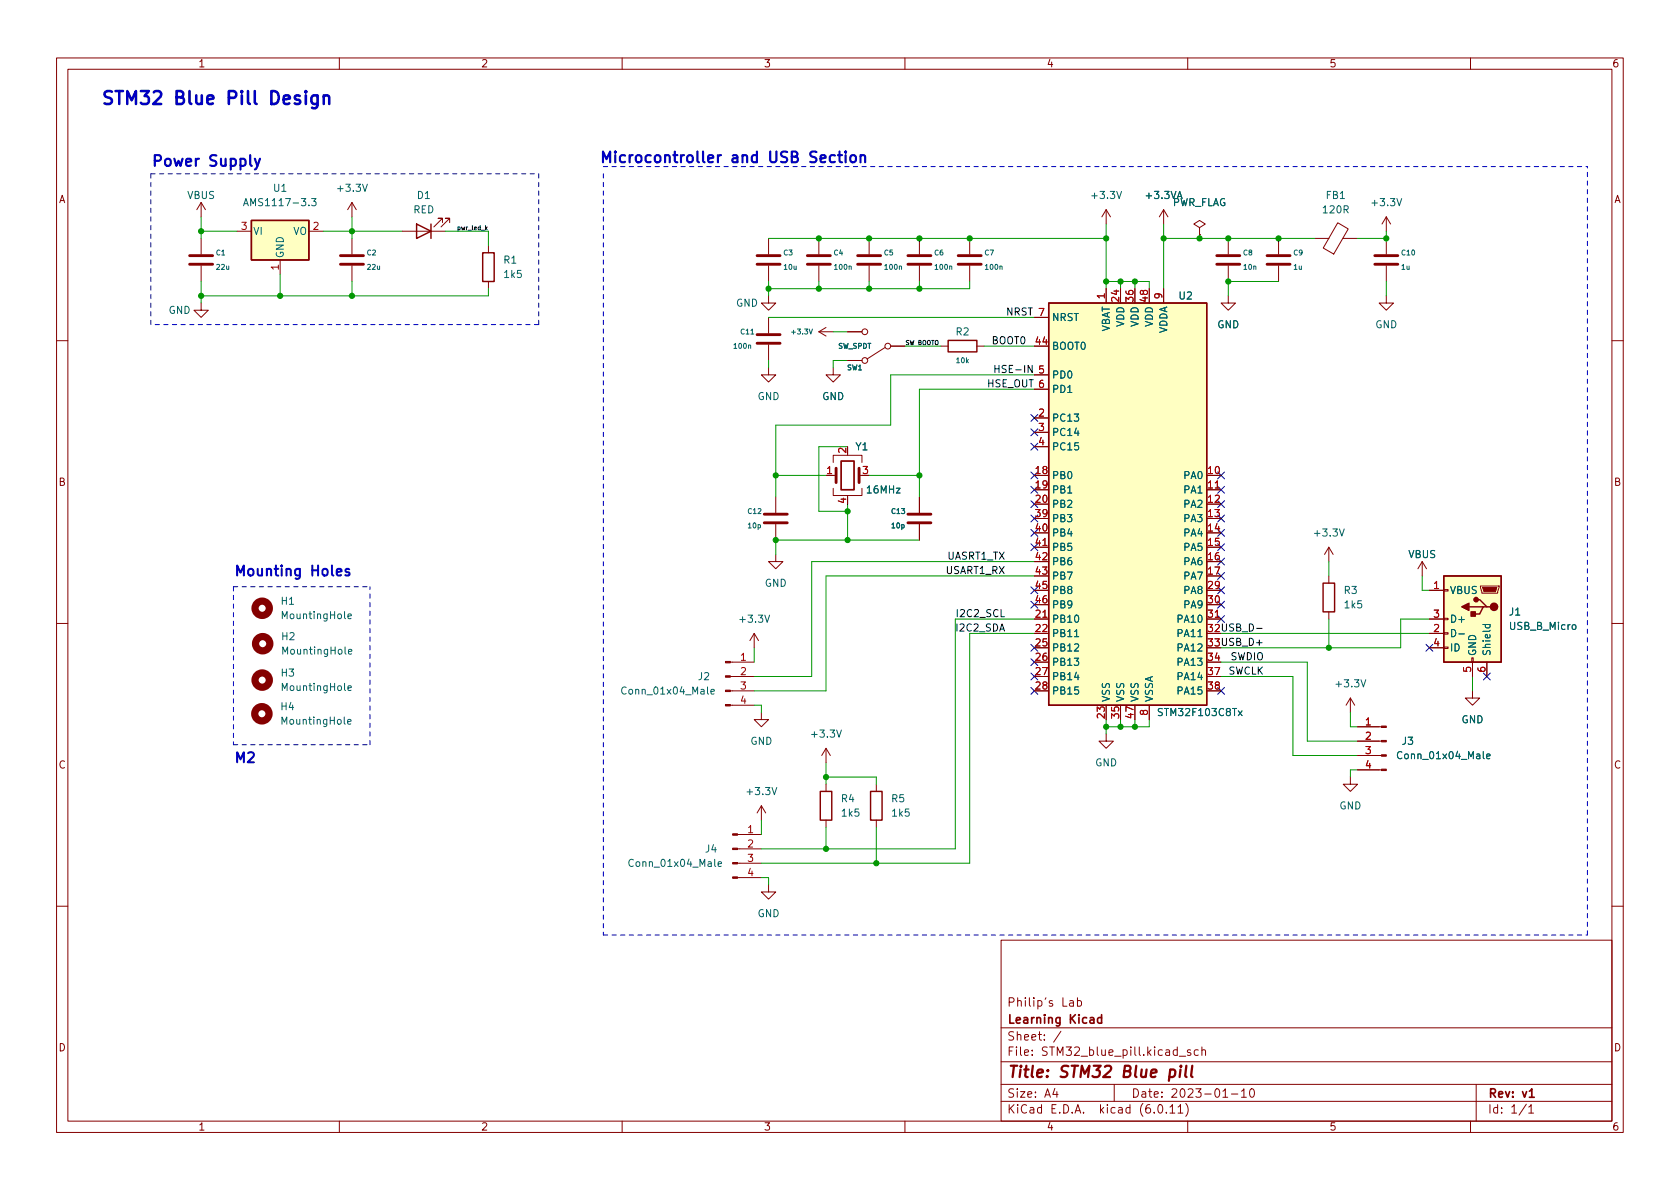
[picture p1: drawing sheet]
<svg xmlns="http://www.w3.org/2000/svg" width="297mm" height="210mm" viewBox="0 0 297 210" stroke-linecap="round" stroke-linejoin="round" font-family="sans-serif">
<g fill="none" stroke="#840000" stroke-width=".18">
<path d="M10 10.2h277v190.1h-277zM12 12.2h273v186.1h-273zM60 10.2v2M110 10.2v2M160 10.2v2M210 10.2v2M260 10.2v2M35.6 35.8l-.8 1.3M35.6 35.8v2.5M35.6 35.8l.7 1.3M62.2 35.8l-.7 1.3M62.2 35.8v2.5"/>
<path d="M62.2 35.8l.8 1.3M78.2 39.4v-.8h-.7h.7l-1.5 1.5M79.5 39.4v-.8h-.8h.8l-1.5 1.5M195.6 37.1l-.8 1.2M195.6 37.1v2.5M195.6 37.1l.7 1.2M205.7 37.1l-.7 1.2M205.7 37.1v2.5M205.7 37.1l.8 1.2M236.5 39.4l1.9 1.1-2.6 4.4-1.8-1zM245.1 38.3v2.6M245.1 38.3l-.8 1.3"/>
<path d="M245.1 38.3l.8 1.3M35.6 53.6v1.3h1.2l-1.2 1.2-1.3-1.2h1.3M35.6 42.2v2.8M35.6 47v2.8M41.9 40.9h2.5M49.5 46v2.5M54.6 40.9h2.5M62.2 42.2v2.8M62.2 47v2.8M71.1 40.9h7.6M86.4 43.4v1.3M86.4 49.8v1.2"/>
<path d="M135.9 52.3v1.3h1.3l-1.3 1.3-1.3-1.3h1.3M135.9 42.2v2.8M135.9 47v2.8M135.9 56.1v2.8M144.8 58.7h2.5M144.8 58.7l1.2 .7M144.8 42.2v2.8M144.8 47v2.8M146 57.9l-1.2 .8M149.9 58.7h2.5M153.7 42.2v2.8M153.7 47v2.8"/>
<path d="M162.6 42.2v2.8M162.6 47v2.8M171.4 42.2v2.8M171.4 47v2.8M182.9 56.1h2.5M195.6 51v2.6M198.1 51v2.6M200.7 51v2.6M203.2 51v2.6M205.7 51v2.6M212.1 40.3l1-.7-1-.6-1 .6 1 .7v1.2M212.1 41.5h.1"/>
<path d="M217.2 52.3v1.3h1.2l-1.2 1.3-1.3-1.3h1.3M217.2 42.2v2.8M217.2 47v2.8M226.1 42.2v2.8M226.1 47v2.8M232.4 42.2h2.5M237.4 42.2h2.6M245.1 52.3v1.3h1.3l-1.3 1.3-1.3-1.3h1.3M245.1 42.2v2.8M245.1 47v2.8M10 60.2h2M135.9 65v1.3h1.3l-1.3 1.3-1.3-1.3h1.3"/>
<path d="M135.9 61v2.7M147.3 65v1.3h1.3l-1.3 1.3-1.3-1.3h1.3M149.9 63.7h2.5M156.5 61.5l-3.2 2M157.5 61.2h2.5M166.4 61.2h1.2M172.7 61.2h1.3M182.9 61.2h2.5M182.9 73.9h2.5M182.9 76.4h2.5M182.9 79h2.5M182.9 66.3h2.5"/>
<path d="M182.9 68.8h2.5M285 60.2h2M137.2 98v1.3h1.2l-1.2 1.3-1.3-1.3h1.3M137.2 87.9v2.8M137.2 92.7v2.8M146 84.1h1.8M147.3 86.4v1.2h5.1v-1.2M147.3 81.8v-1.3h5.1v1.3M149.9 87.6v.3M162.6 87.9v2.8M162.6 92.7v2.8M182.9 84.1h2.5"/>
<path d="M182.9 86.6h2.5M182.9 89.1h2.5M182.9 91.7h2.5M182.9 94.2h2.5M182.9 96.8h2.5M182.9 99.3h2.5M213.4 84.1h2.5M213.4 86.6h2.5M213.4 89.1h2.5M213.4 91.7h2.5M213.4 94.2h2.5M213.4 96.8h2.5"/>
<path d="M213.4 99.3h2.5M234.9 96.8l-.7 1.2M234.9 96.8v2.5M234.9 96.8l.8 1.2M251.5 99.3l-.8 1.3M251.5 99.3v2.5M251.5 99.3l.7 1.3M10 110.2h2M129.1 117.1h4.2M129.1 119.6h4.2M133.3 112l-.7 1.3M133.3 112v2.5"/>
<path d="M133.3 112l.8 1.3M182.9 104.4h2.5M182.9 112h2.5M182.9 109.5h2.5M182.9 114.5h2.5M182.9 101.8h2.5M182.9 117.1h2.5M182.9 119.6h2.5M182.9 106.9h2.5M213.4 104.4h2.5M213.4 109.5h2.5M213.4 101.8h2.5"/>
<path d="M213.4 117.1h2.5M213.4 119.6h2.5M213.4 106.9h2.5M234.9 101.8v1.3M234.9 108.2v1.3M252.7 104.4h2.6M252.7 112h2.6M252.7 109.5h2.6M252.7 114.5h2.6M255.3 114.4h.7v.3h-.7zM255.3 111.9h.7v.2h-.7zM255.3 109.3h.7v.3h-.7z"/>
<path d="M255.3 104.3h.7v.2h-.7zM260.2 116.3h.3v.8h-.3zM260.3 117.1v2.5M261.7 103.6h3.3v.3l-.2 1h-2.8zM262.9 117.1v2.5M285 110.2h2M129.1 122.2h4.2M129.1 124.7h4.2M134.6 126v1.2h-1.3l1.3 1.3 1.3-1.3h-1.3M146 132.3v2.6M146 138.7v1.2M146 132.3l-.7 1.3"/>
<path d="M146 132.3l.8 1.3M154.9 138.7v1.2M182.9 122.2h2.5M195.6 129.8v1.3h1.2l-1.2 1.2-1.3-1.2h1.3M195.6 124.7v2.5M198.1 124.7v2.5M200.7 124.7v2.5M203.2 124.7v2.5M213.4 122.2h2.5M238.8 137.4v1.3h1.2l-1.2 1.2-1.3-1.2h1.3M238.8 123.4l-.8 1.3M238.8 123.4v2.6"/>
<path d="M238.8 123.4l.7 1.3M240 136.1h4.2M240 133.6h4.2M240 131.1h4.2M240 128.5h4.2M260.3 122.2v1.2h1.3l-1.3 1.3-1.2-1.3h1.2M130.4 155.2h4.2M130.4 152.6h4.2M130.4 150.1h4.2M130.4 147.6h4.2M134.6 142.5l-.7 1.3M134.6 142.5v2.5"/>
<path d="M134.6 142.5l.8 1.3M135.9 156.5v1.2h-1.3l1.3 1.3 1.3-1.3h-1.3M146 145v1.3M154.9 145v1.3M10 160.2h2M177 166.3h108v32h-108zM186.1 177l-.4-.1-.2 .2 .1 .3 .5 .1v.4h-.6M285 160.2h2M60 198.3v2M110 198.3v2M160 198.3v2M177 194.8h108"/>
<path d="M177 191.8h108M177 187.8h108M177 181.8h108M182.5 186.5v.1M182.5 185.7v.1M184.6 183.8v.1M184.6 183v.1M187.6 182.4l-1.3 1.9M197 191.8v3M209.6 195.1a1.72 1.72 0 0 1 0 2.3M210 198.3v2M210.5 185.7l-.4-.1-.2 .2 .1 .3 .5 .1v.4h-.6"/>
<path d="M211.9 185.7l-.5-.1-.3 .3v.4l.2 .3h.6M212.5 185.8l.2-.2 .4 .1v.9M212.5 185.1v1.5M217.7 193.5h1.2M219.5 193l.4-.5v1.5M219.5 194h.9M221.1 192.7l.2-.2a.81 .81 0 0 1 .6 .7 .81 .81 0 0 1-.3 .8h-.2a.81 .81 0 0 1-.3-1.3zM260 198.3v2M261 191.8v6.5M270.3 195.8l.4-.5v1.5M270.3 196.8h.9"/>
<circle cx="152.9" cy="58.7" r=".51"/>
<circle cx="152.9" cy="63.7" r=".51"/>
<circle cx="157" cy="61.2" r=".51"/>
</g>
<g fill="none" stroke="#840000" stroke-width=".51">
<path d="M33.5 46.7h4.1M33.5 45.2h4.1M60.2 46.7h4.1M60.2 45.2h4.1M133.9 46.7h4M133.9 45.2h4M133.9 59.2h4M142.7 46.7h4.1M142.7 45.2h4.1M151.6 46.7h4.1M151.6 45.2h4.1M160.5 46.7h4.1"/>
<path d="M160.5 45.2h4.1M169.4 46.7h4.1M169.4 45.2h4.1M215.1 46.7h4.1M215.1 45.2h4.1M224 46.7h4.1M224 45.2h4.1M243.1 46.7h4M243.1 45.2h4M133.9 60.7h4M135.1 92.5h4.1M135.1 90.9h4.1"/>
<path d="M147.8 82.8v2.5M151.9 82.8v2.5M160.5 92.5h4.1M160.5 90.9h4.1"/>
</g>
<g fill="#ffffc2" stroke="#ffffc2" stroke-width=".18">
<path d="M255.3 101.8h10.1v15.3h-10.1z"/>
<path d="M44.4 39h10.2v7h-10.2z"/>
<path d="M185.4 53.6h28v71.1h-28z"/>
</g>
<g fill="none" stroke="#840000" stroke-width=".25">
<path d="M44.4 39h10.2v7h-10.2zM73.7 39.6l2.5 1.3-2.5 1.3zM76.2 39.6v2.6M85.3 44.7h2.1v5.1h-2.1zM185.4 53.6h28v71.1h-28zM167.6 60.2h5.1v2h-5.1zM233.9 103.1h2.1v5.1h-2.1zM255.3 101.8h10.1v15.3h-10.1zM259.7 107.3h2.6M261 106h.6l1.3 1.3h.6M262.9 107.3h-.6l-.7 1.3h-1.3M145 139.9h2.1v5.1h-2.1z"/>
<path d="M153.9 139.9h2.1v5.1h-2.1z"/>
</g>
<g fill="#840000" stroke="#840000" stroke-width=".25">
<path d="M258.4 107.3l1.3-.6v1.2z"/>
<path d="M260.1 108.2h.8v.8h-.8z"/>
<circle cx="264.2" cy="107.3" r=".63"/>
<circle cx="261" cy="106" r=".38"/>
</g>
<g fill="#840000" stroke="#840000" stroke-width=".18">
<path d="M262.1 103.9h2.6l-.3 .7h-2z"/>
<path d="M244.2 136h.9v.3h-.9z"/>
<path d="M244.2 133.5h.9v.2h-.9z"/>
<path d="M244.2 130.9h.9v.3h-.9z"/>
<path d="M244.2 128.4h.9v.2h-.9z"/>
<path d="M128.3 124.6h.8v.2h-.8z"/>
<path d="M128.3 122h.8v.3h-.8z"/>
<path d="M128.3 119.5h.8v.3h-.8z"/>
<path d="M128.3 117h.8v.2h-.8z"/>
<path d="M129.5 155.1h.9v.2h-.9z"/>
<path d="M129.5 152.5h.9v.3h-.9z"/>
<path d="M129.5 150h.9v.2h-.9z"/>
<path d="M129.5 147.4h.9v.3h-.9z"/>
</g>
<g fill="none" stroke="#006464" stroke-width=".18">
<path d="M54.6 36.3v.1M55.1 35.1h.8l-.4 .5 .3 .1v.6l-.2 .1-.5-.1M64.1 32.6l.4 1.2 .5-1.2M197.5 33.8l.4 1.3 .4-1.3M208.2 35.1l.4-1.3 .4 1.3M208.3 34.7h.6M247 35.1l.4 1.3 .4-1.3M132.8 59.1h.5M143.1 58.2l.3 .9 .3-.9M150.1 47.1h.4v.5M159 47.1h.4v.5M167.9 47.1h.3l.1 .5"/>
<path d="M176.8 47.1h.3l.1 .5M132.3 61.1h.4v.5M236.8 93.5l.4 1.3 .5-1.3M60.9 108.1v1.1l.2 .2M61 114.4v1.1l.2 .2M61.5 109l.6-.1v-.3h-.4l-.2 .1 .1 .6h.5M61.6 115.2l.6-.1v-.2l-.4-.1-.2 .2 .1 .6h.5M135.2 108.8l.4 1.2 .5-1.2M190 112.6h.7M211.8 112.6h.7M257.9 112.1h1M262.2 110.4h1.3"/>
<path d="M262.7 110.4l-.1 .4 .3 .2 .5-.1v-.5M278 110.6l.2-.1 .4 .1v.5l-.1 .2h-.3l-.2-.1zM60.9 126.8v1.1l.1 .2M60.9 120.8v1.1l.2 .2M61.5 127.6l.6-.1-.1-.2-.3-.1-.2 .2v.6h.5M61.5 121.7l.6-.1v-.3h-.4l-.2 .1 .1 .6h.5M125.1 121.5v1.1l.2 .1M125.7 122.3l.6-.1-.1-.2-.3-.1-.2 .2 .1 .6h.4M136.5 139.3l.4 1.2 .4-1.2M147.9 129.1l.4 1.3 .5-1.3M218.9 125.7l.7 .9M219.6 125.7l-.7 .9"/>
<path d="M240.6 120.2l.5 1.3 .4-1.3M262.3 132.9v1.1l.1 .2M262.9 133.7l.6-.1-.1-.2-.4-.1-.1 .2v.6h.5M126.4 152v1l.1 .2M127 152.8l.6-.1-.1-.3h-.3l-.2 .2v.6h.5"/>
</g>
<path d="M184.4 96.5h.7M214.9 86.3h.7M184.4 109.2h.7M214.9 109.2h.7" fill="none" stroke="#a90000" stroke-width=".18"/>
<path d="M148.7 81.5h2.3v5.1h-2.3z" fill="none" stroke="#840000" stroke-width=".3"/>
<g fill="none" stroke="#840000" stroke-width="1.3">
<circle cx="46.4" cy="107.6" r="1.27"/>
<circle cx="46.4" cy="113.8" r="1.27"/>
<circle cx="46.3" cy="126.2" r="1.27"/>
<circle cx="46.4" cy="120.3" r="1.27"/>
</g>
<path d="M85.9 40.4l.2 .2M86.1 40.1l-.3 .3M182.5 64.6v1.3l-.7-1.3v1.3M222.2 111.1h.9" fill="none" stroke="#0f0f0f" stroke-width=".18"/>
<path d="M126.9 27.4v1.3M127.5 27.4l-.4 .1-.2 .3" fill="none" stroke="#0000c2" stroke-width=".38"/>
<path d="M26.7 30.7h68.5M26.7 30.7v26.7M95.2 30.7v26.7M106.7 29.5h174M106.7 30.7v134.6M95.2 57.4h-68.5M41.3 103.8h24.1M41.3 103.8v27.9M41.3 131.7h24.1M65.4 131.7v-27.9M106.7 165.3h174M280.7 165.3v-135.8" fill="none" stroke="#0000c2" stroke-width=".18" stroke-dasharray=".8 .8"/>
<g fill="none" stroke="#009600" stroke-width=".18">
<path d="M35.6 38.3v3.9M62.2 38.3v3.9M195.6 39.6v11.4M205.7 39.6v11.4M35.6 40.9h6.3M35.6 49.8v3.8M49.5 48.5v3.8M57.1 40.9h14M62.2 49.8v2.5M78.7 40.9h7.7v2.5M86.4 51v1.3h-50.8M135.9 49.8v2.5"/>
<path d="M135.9 42.2h59.7M135.9 56.1h47M144.8 49.8v1.2M147.3 58.7h2.6M153.7 49.8v1.2M162.6 49.8v1.2M171.4 49.8v1.2h-35.5M195.6 49.8h7.6v1.2M198.1 49.8v1.2M200.7 49.8v1.2M205.7 42.2h26.7M212.1 41.5v.7"/>
<path d="M226.1 49.8h-8.9v2.5M245.1 40.9v1.3h-5.1M245.1 49.8v2.5M135.9 63.7v1.3M149.9 79h-5.1v11.4h5.1M149.9 63.7h-2.6v1.3M160 61.2h6.4M174 61.2h8.9M182.9 68.8h-20.3v19.1M182.9 66.3h-25.4v8.9h-20.3v12.7M137.2 84.1h8.8M149.9 89.1v6.4"/>
<path d="M153.7 84.1h8.9M162.6 95.5h-25.4v2.5M182.9 99.3h-39.4v20.3h-10.2M234.9 99.3v2.5M133.3 114.5v2.6M182.9 112h-11.5v40.6h-36.8M182.9 101.8h-36.9v20.4h-12.7M182.9 109.5h-14v40.6h-34.3M215.9 119.6h12.7v14h11.4M215.9 112h36.8M215.9 117.1h15.2v14h8.9M234.9 109.5v5"/>
<path d="M251.5 101.8v2.6h1.2M252.7 109.5h-5.1v5h-31.7M260.3 119.6v2.6M133.3 124.7h1.3v1.3M146 134.9v3.8M146 137.4h8.9v1.3M195.6 127.2v2.6M198.1 127.2v1.3M200.7 127.2v1.3M203.2 127.2v1.3h-7.6M238.8 126v2.5h1.2M240 136.1h-1.2v1.3"/>
<path d="M134.6 155.2h1.3v1.3M134.6 145v2.6M146 146.3v3.8M154.9 146.3v6.3"/>
</g>
<g fill="none" stroke="#000084" stroke-width=".18">
<path d="M182.3 75.8l1.2 1.3M182.3 73.3l1.2 1.2M182.3 78.4l1.2 1.2M183.5 75.8l-1.2 1.3M183.5 73.3l-1.2 1.2M183.5 78.4l-1.2 1.2M182.3 83.5l1.2 1.2M182.3 88.5l1.2 1.3M182.3 93.6l1.2 1.2M182.3 91.1l1.2 1.2M182.3 96.2l1.2 1.2M182.3 86l1.2 1.2"/>
<path d="M183.5 83.5l-1.2 1.2M183.5 88.5l-1.2 1.3M183.5 93.6l-1.2 1.2M183.5 91.1l-1.2 1.2M183.5 96.2l-1.2 1.2M183.5 86l-1.2 1.2M215.3 91.1l1.2 1.2M215.3 86l1.2 1.2M215.3 83.5l1.2 1.2M215.3 93.6l1.2 1.2M215.3 88.5l1.2 1.3M215.3 96.2l1.2 1.2"/>
<path d="M215.3 98.7l1.2 1.2M216.5 88.5l-1.2 1.3M216.5 83.5l-1.2 1.2M216.5 91.1l-1.2 1.2M216.5 86l-1.2 1.2M216.5 93.6l-1.2 1.2M216.5 96.2l-1.2 1.2M216.5 98.7l-1.2 1.2M182.3 103.8l1.2 1.2M182.3 106.3l1.2 1.2M182.3 113.9l1.2 1.3M182.3 119l1.2 1.2"/>
<path d="M182.3 116.5l1.2 1.2M183.5 103.8l-1.2 1.2M183.5 106.3l-1.2 1.2M183.5 113.9l-1.2 1.3M183.5 119l-1.2 1.2M183.5 116.5l-1.2 1.2M215.3 101.2l1.2 1.3M215.3 108.9l1.2 1.2M215.3 103.8l1.2 1.2M215.3 106.3l1.2 1.2M216.5 101.2l-1.2 1.3M216.5 108.9l-1.2 1.2"/>
<path d="M216.5 103.8l-1.2 1.2M216.5 106.3l-1.2 1.2M252.1 113.9l1.2 1.3M253.3 113.9l-1.2 1.3M262.3 119l1.2 1.2M263.5 119l-1.2 1.2M182.3 121.6l1.2 1.2M183.5 121.6l-1.2 1.2M215.3 121.6l1.2 1.2M216.5 121.6l-1.2 1.2"/>
</g>
<g fill="#009600" stroke="#009600" stroke-width=".18">
<circle cx="35.6" cy="52.3" r=".46"/>
<circle cx="35.6" cy="40.9" r=".46"/>
<circle cx="149.9" cy="90.4" r=".46"/>
<circle cx="162.6" cy="84.1" r=".46"/>
<circle cx="137.2" cy="84.1" r=".46"/>
<circle cx="153.7" cy="51" r=".46"/>
<circle cx="144.8" cy="51" r=".46"/>
<circle cx="135.9" cy="51" r=".46"/>
<circle cx="62.2" cy="40.9" r=".46"/>
<circle cx="62.2" cy="52.3" r=".46"/>
<circle cx="49.5" cy="52.3" r=".46"/>
<circle cx="162.6" cy="51" r=".46"/>
<circle cx="144.8" cy="42.2" r=".46"/>
<circle cx="153.7" cy="42.2" r=".46"/>
<circle cx="162.6" cy="42.2" r=".46"/>
<circle cx="137.2" cy="95.5" r=".46"/>
<circle cx="149.9" cy="95.5" r=".46"/>
<circle cx="146" cy="137.4" r=".46"/>
<circle cx="146" cy="150.1" r=".46"/>
<circle cx="154.9" cy="152.6" r=".46"/>
<circle cx="171.4" cy="42.2" r=".46"/>
<circle cx="198.1" cy="49.8" r=".46"/>
<circle cx="195.6" cy="42.2" r=".46"/>
<circle cx="195.6" cy="49.8" r=".46"/>
<circle cx="200.7" cy="49.8" r=".46"/>
<circle cx="195.6" cy="128.5" r=".46"/>
<circle cx="212.1" cy="42.2" r=".46"/>
<circle cx="217.2" cy="42.2" r=".46"/>
<circle cx="217.2" cy="49.8" r=".46"/>
<circle cx="245.1" cy="42.2" r=".46"/>
<circle cx="205.7" cy="42.2" r=".46"/>
<circle cx="226.1" cy="42.2" r=".46"/>
<circle cx="198.1" cy="128.5" r=".46"/>
<circle cx="200.7" cy="128.5" r=".46"/>
<circle cx="234.9" cy="114.5" r=".46"/>
</g>
<g font-size="3.2" fill="#0000c2">
<text x="17.9" y="18.5">STM32</text>
<text x="31" y="18.5">Blue</text>
<text x="40.7" y="18.5">Pill</text>
<text x="48.6" y="18.5">Design</text>
</g>
<g font-size="2.8" fill="#840000">
<text x="178" y="191.2">Title:</text>
<text x="187.3" y="191.2">STM32</text>
<text x="198.7" y="191.2">Blue</text>
<text x="207.2" y="191.2">pill</text>
</g>
<g font-size="2.7" fill="#0000c2">
<text x="26.7" y="29.4">Power</text>
<text x="36.9" y="29.4">Supply</text>
<text x="106" y="28.8">Microcontroller</text>
<text x="129.4" y="28.8">and</text>
<text x="136.4" y="28.8">USB</text>
<text x="143.9" y="28.8">Section</text>
</g>
<g font-size="2.5" fill="#0000c2">
<text x="41.3" y="101.9">Mounting</text>
<text x="54.9" y="101.9">Holes</text>
<text x="41.3" y="134.9">M2</text>
</g>
<g font-size="2.1" fill="#840000">
<text x="178" y="178.5">Philip's</text>
<text x="187.7" y="178.5">Lab</text>
<text x="178" y="184.5">Sheet:</text>
<text x="178" y="181.5">Learning</text>
<text x="186.2" y="184.5">/</text>
<text x="189" y="181.5">Kicad</text>
<text x="178" y="187.2">File:</text>
<text x="184.4" y="187.2">STM32_blue_pill.kicad_sch</text>
<text x="178" y="197.4">KiCad</text>
<text x="178" y="194.6">Size:</text>
<text x="184.7" y="194.6">A4</text>
<text x="185.7" y="197.4">E.D.A.</text>
<text x="194.6" y="197.4">kicad</text>
<text x="200" y="194.6">Date:</text>
<text x="201.8" y="197.4">(6.0.11)</text>
<text x="207" y="194.6">2023-01-10</text>
<text x="263" y="194.6">Rev:</text>
<text x="263" y="197.4">Id:</text>
<text x="267.1" y="197.4">1/1</text>
<text x="269.1" y="194.6">v1</text>
</g>
<g font-size="1.8" fill="#840000">
<text x="35" y="12.3">1</text>
<text x="85" y="12.3">2</text>
<text x="135" y="12.3">3</text>
<text x="185" y="12.3">4</text>
<text x="235" y="12.3">5</text>
<text x="285" y="12.3">6</text>
<text x="10.4" y="36.3">A</text>
<text x="285.4" y="36.3">A</text>
<text x="10.3" y="86.3">B</text>
<text x="285.3" y="86.3">B</text>
<text x="213.3" y="111.8">32 USB_D-</text>
<text x="213.3" y="114.3">33 USB_D+</text>
<text x="10.3" y="136.3">C</text>
<text x="285.3" y="136.3">C</text>
<text x="10.3" y="186.3">D</text>
<text x="285.3" y="186.3">D</text>
<text x="35" y="200.3">1</text>
<text x="85" y="200.3">2</text>
<text x="135" y="200.3">3</text>
<text x="185" y="200.3">4</text>
<text x="235" y="200.3">5</text>
<text x="285" y="200.3">6</text>
</g>
<g font-size="1.8" fill="#006464">
<text x="33" y="35.6">VBUS</text>
<text x="48.2" y="34.3">U1</text>
<text x="59.3" y="34.3">+3.3V</text>
<text x="73.6" y="35.6">D1</text>
<text x="192.7" y="35.6">+3.3V</text>
<text x="202.3" y="35.6">+3.3VA</text>
<text x="234.3" y="35.6">FB1</text>
<text x="42.9" y="36.8">AMS1117-3.3</text>
<text x="44.7" y="41.9">VI</text>
<text x="51.8" y="41.9">VO</text>
<text x="73" y="38.1">RED</text>
<text x="207.3" y="36.8">PWR_FLAG</text>
<text x="233.6" y="38.1">120R</text>
<text x="242.2" y="36.8">+3.3V</text>
<text x="50.6" y="45.7" transform="rotate(-90 50.6 45.7)">GND</text>
<text x="88.9" y="47">R1</text>
<text x="88.9" y="49.5">1k5</text>
<text x="208.3" y="53.3">U2</text>
<text x="29.7" y="55.9">GND</text>
<text x="130.1" y="54.6">GND</text>
<text x="168.9" y="59.7">R2</text>
<text x="185.9" y="57.2">NRST</text>
<text x="196.6" y="58.7" transform="rotate(-90 196.6 58.7)">VBAT</text>
<text x="199.1" y="57.9" transform="rotate(-90 199.1 57.9)">VDD</text>
<text x="201.7" y="57.9" transform="rotate(-90 201.7 57.9)">VDD</text>
<text x="204.2" y="57.9" transform="rotate(-90 204.2 57.9)">VDD</text>
<text x="206.8" y="59" transform="rotate(-90 206.8 59)">VDDA</text>
<text x="215.2" y="58.4">GND</text>
<text x="243.1" y="58.4">GND</text>
<text x="185.9" y="62.2">BOOT0</text>
<text x="133.9" y="71.1">GND</text>
<text x="145.3" y="71.1">GND</text>
<text x="185.9" y="67.3">PD0</text>
<text x="185.9" y="69.9">PD1</text>
<text x="185.9" y="74.9">PC13</text>
<text x="185.9" y="77.5">PC14</text>
<text x="151.2" y="80">Y1</text>
<text x="185.9" y="80">PC15</text>
<text x="153" y="87.6">16MHz</text>
<text x="185.9" y="85.1">PB0</text>
<text x="185.9" y="87.6">PB1</text>
<text x="209.1" y="85.1">PA0</text>
<text x="209.1" y="87.6">PA1</text>
<text x="185.9" y="90.2">PB2</text>
<text x="185.9" y="92.7">PB3</text>
<text x="185.9" y="95.3">PB4</text>
<text x="209.1" y="90.2">PA2</text>
<text x="209.1" y="92.7">PA3</text>
<text x="209.1" y="95.3">PA4</text>
<text x="232" y="95.3">+3.3V</text>
<text x="185.9" y="97.8">PB5</text>
<text x="185.9" y="100.3">PB6</text>
<text x="209.1" y="97.8">PA5</text>
<text x="209.1" y="100.3">PA6</text>
<text x="248.9" y="99.1">VBUS</text>
<text x="49.5" y="107.3">H1</text>
<text x="135.1" y="104.1">GND</text>
<text x="185.9" y="102.9">PB7</text>
<text x="185.9" y="105.4">PB8</text>
<text x="185.9" y="108">PB9</text>
<text x="209.1" y="102.9">PA7</text>
<text x="209.1" y="105.4">PA8</text>
<text x="209.1" y="108">PA9</text>
<text x="237.5" y="105.4">R3</text>
<text x="237.5" y="108">1k5</text>
<text x="256.3" y="105.4">VBUS</text>
<text x="49.5" y="109.9">MountingHole</text>
<text x="49.6" y="113.6">H2</text>
<text x="130.4" y="110.5">+3.3V</text>
<text x="185.9" y="110.5">PB10</text>
<text x="185.9" y="113">PB11</text>
<text x="207.9" y="110.5">PA10</text>
<text x="207.9" y="113">PA11</text>
<text x="256.3" y="113">D-</text>
<text x="256.3" y="110.5">D+</text>
<text x="266.7" y="109.2">J1</text>
<text x="266.7" y="111.8">USB_B_Micro</text>
<text x="49.6" y="116.1">MountingHole</text>
<text x="185.9" y="115.6">PB12</text>
<text x="185.9" y="118.1">PB13</text>
<text x="207.9" y="115.6">PA12</text>
<text x="207.9" y="118.1">PA13</text>
<text x="256.3" y="115.6">ID</text>
<text x="261.4" y="116.1" transform="rotate(-90 261.4 116.1)">GND</text>
<text x="263.9" y="116.1" transform="rotate(-90 263.9 116.1)">Shield</text>
<text x="49.5" y="126">H4</text>
<text x="49.5" y="120">H3</text>
<text x="49.5" y="122.6">MountingHole</text>
<text x="109.6" y="123.2">Conn_01x04_Male</text>
<text x="123.3" y="120.7">J2</text>
<text x="185.9" y="120.7">PB14</text>
<text x="185.9" y="123.2">PB15</text>
<text x="196.6" y="124.2" transform="rotate(-90 196.6 124.2)">VSS</text>
<text x="199.1" y="124.2" transform="rotate(-90 199.1 124.2)">VSS</text>
<text x="201.7" y="124.2" transform="rotate(-90 201.7 124.2)">VSS</text>
<text x="204.2" y="124.2" transform="rotate(-90 204.2 124.2)">VSSA</text>
<text x="207.9" y="120.7">PA14</text>
<text x="207.9" y="123.2">PA15</text>
<text x="235.8" y="121.9">+3.3V</text>
<text x="49.5" y="128.5">MountingHole</text>
<text x="143.1" y="130.8">+3.3V</text>
<text x="204.5" y="127">STM32F103C8Tx</text>
<text x="258.3" y="128.3">GND</text>
<text x="132.6" y="132.1">GND</text>
<text x="193.6" y="135.9">GND</text>
<text x="246.8" y="134.6">Conn_01x04_Male</text>
<text x="247.8" y="132.1">J3</text>
<text x="131.7" y="141">+3.3V</text>
<text x="148.6" y="142.2">R4</text>
<text x="157.5" y="142.2">R5</text>
<text x="236.7" y="143.5">GND</text>
<text x="148.6" y="144.8">1k5</text>
<text x="157.5" y="144.8">1k5</text>
<text x="110.9" y="153.7">Conn_01x04_Male</text>
<text x="124.6" y="151.1">J4</text>
<text x="133.9" y="162.6">GND</text>
</g>
<g font-size="1.8" fill="#a90000">
<text x="42.5" y="40.6">3</text>
<text x="55.2" y="40.6">2</text>
<text x="49.3" y="47.9" transform="rotate(-90 49.3 47.9)">1</text>
<text x="195.3" y="53" transform="rotate(-90 195.3 53)">1</text>
<text x="197.9" y="53.6" transform="rotate(-90 197.9 53.6)">24</text>
<text x="200.4" y="53.6" transform="rotate(-90 200.4 53.6)">36</text>
<text x="202.9" y="53.6" transform="rotate(-90 202.9 53.6)">48</text>
<text x="205.5" y="53" transform="rotate(-90 205.5 53)">9</text>
<text x="183.5" y="55.9">7</text>
<text x="182.9" y="61">44</text>
<text x="183.5" y="66">5</text>
<text x="183.5" y="68.6">6</text>
<text x="183.5" y="73.7">2</text>
<text x="183.5" y="76.2">3</text>
<text x="146" y="83.8">1</text>
<text x="149.6" y="80.3" transform="rotate(-90 149.6 80.3)">2</text>
<text x="152.4" y="83.8">3</text>
<text x="182.9" y="83.8">18</text>
<text x="183.5" y="78.7">4</text>
<text x="213.3" y="83.8">10</text>
<text x="149.6" y="89.2" transform="rotate(-90 149.6 89.2)">4</text>
<text x="182.9" y="86.4">19</text>
<text x="182.9" y="88.9">20</text>
<text x="213.3" y="86.4">11</text>
<text x="213.3" y="88.9">12</text>
<text x="182.9" y="91.4">39</text>
<text x="182.9" y="94">40</text>
<text x="213.3" y="91.4">13</text>
<text x="213.3" y="94">14</text>
<text x="182.9" y="96.5">41</text>
<text x="182.9" y="99.1">42</text>
<text x="182.9" y="101.6">43</text>
<text x="213.3" y="96.5">15</text>
<text x="213.3" y="99.1">16</text>
<text x="213.3" y="101.6">17</text>
<text x="182.9" y="104.1">45</text>
<text x="182.9" y="106.7">46</text>
<text x="213.3" y="104.1">29</text>
<text x="213.3" y="106.7">30</text>
<text x="253.3" y="104.1">1</text>
<text x="182.9" y="109.2">21</text>
<text x="182.9" y="111.8">22</text>
<text x="213.3" y="109.2">31</text>
<text x="213.3" y="111.8">32</text>
<text x="253.3" y="111.8">2</text>
<text x="253.3" y="109.2">3</text>
<text x="130.8" y="116.8">1</text>
<text x="130.8" y="119.4">2</text>
<text x="182.9" y="114.3">25</text>
<text x="182.9" y="116.8">26</text>
<text x="182.9" y="119.4">27</text>
<text x="213.3" y="116.8">34</text>
<text x="213.3" y="119.4">37</text>
<text x="213.3" y="114.3">33</text>
<text x="253.3" y="114.3">4</text>
<text x="260.1" y="119" transform="rotate(-90 260.1 119)">5</text>
<text x="262.6" y="119" transform="rotate(-90 262.6 119)">6</text>
<text x="130.8" y="121.9">3</text>
<text x="130.8" y="124.5">4</text>
<text x="182.9" y="121.9">28</text>
<text x="213.3" y="121.9">38</text>
<text x="195.3" y="127.3" transform="rotate(-90 195.3 127.3)">23</text>
<text x="197.9" y="127.3" transform="rotate(-90 197.9 127.3)">35</text>
<text x="200.4" y="127.3" transform="rotate(-90 200.4 127.3)">47</text>
<text x="202.9" y="126.7" transform="rotate(-90 202.9 126.7)">8</text>
<text x="241.3" y="128.3">1</text>
<text x="241.3" y="130.8">2</text>
<text x="241.3" y="133.3">3</text>
<text x="241.3" y="135.9">4</text>
<text x="132" y="147.3">1</text>
<text x="132" y="149.9">2</text>
<text x="132" y="152.4">3</text>
<text x="132" y="154.9">4</text>
</g>
<g font-size="1.8" fill="#0f0f0f">
<text x="177.8" y="55.8">NRST 7</text>
<text x="175.3" y="60.9">BOOT0</text>
<text x="175.5" y="65.9">HSE-IN</text>
<text x="174.4" y="68.5">HSE_OUT 6</text>
<text x="167.1" y="101.5">USART1_RX</text>
<text x="167.4" y="99">UASRT1_TX</text>
<text x="168.8" y="111.7">I2C2_SDA</text>
<text x="168.9" y="109.1">I2C2_SCL</text>
<text x="217.1" y="119.3">SWCLK</text>
<text x="217.5" y="116.7">SWDIO</text>
</g>
<g font-size="1.2" fill="#006464">
<text x="38.1" y="45.4">C1</text>
<text x="38.1" y="48">22u</text>
<text x="64.7" y="45.4">C2</text>
<text x="64.7" y="48">22u</text>
<text x="138.4" y="45.4">C3</text>
<text x="138.4" y="48">10u</text>
<text x="147.3" y="45.4">C4</text>
<text x="147.3" y="48">100n</text>
<text x="156.2" y="45.4">C5</text>
<text x="156.2" y="48">100n</text>
<text x="165.1" y="45.4">C6</text>
<text x="165.1" y="48">100n</text>
<text x="174" y="45.4">C7</text>
<text x="174" y="48">100n</text>
<text x="219.7" y="45.4">C8</text>
<text x="219.7" y="48">10n</text>
<text x="228.6" y="45.4">C9</text>
<text x="228.6" y="48">1u</text>
<text x="247.6" y="45.4">C10</text>
<text x="247.6" y="48">1u</text>
<text x="130.8" y="59.4">C11</text>
<text x="139.7" y="59.4">+3.3V</text>
<text x="129.5" y="61.9">100n</text>
<text x="148.1" y="61.9">SW_SPDT</text>
<text x="149.7" y="65.7">SW1</text>
<text x="168.9" y="64.5">10k</text>
<text x="132.1" y="91.1">C12</text>
<text x="132.1" y="93.7">10p</text>
<text x="157.5" y="91.1">C13</text>
<text x="157.5" y="93.7">10p</text>
</g>
<g font-size="1.1" fill="#0f0f0f">
<text x="80.7" y="40.7">pwr_led_k</text>
<text x="160" y="61">SW BOOTO</text>
</g>
</svg>
